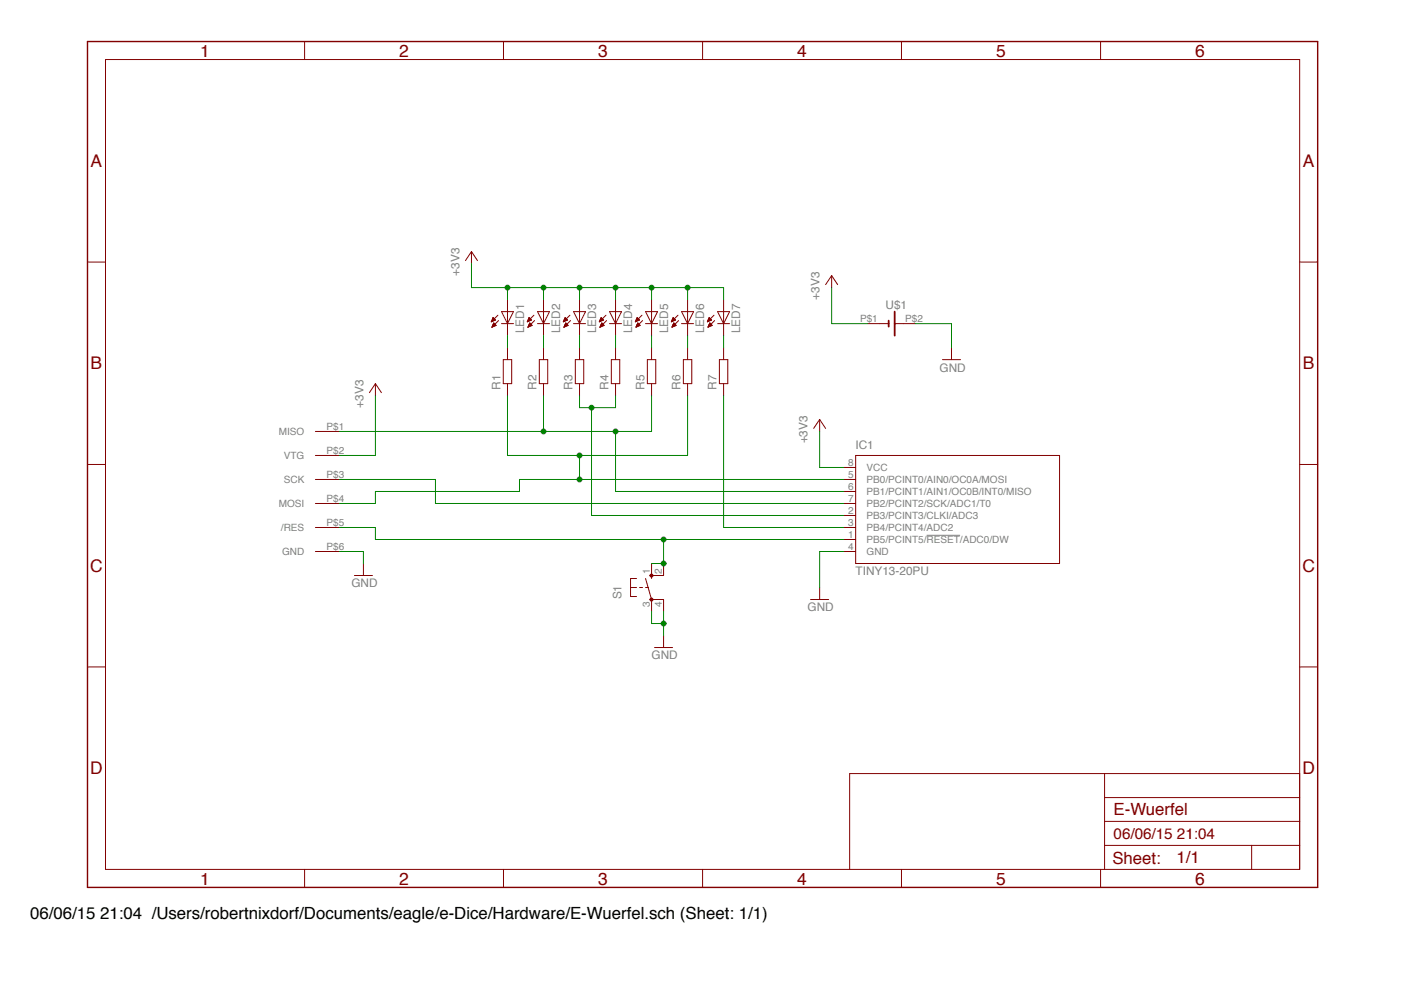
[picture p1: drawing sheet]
<svg xmlns="http://www.w3.org/2000/svg" width="297mm" height="210mm" viewBox="0 0 297 210" stroke-linecap="round" stroke-linejoin="round" font-family="sans-serif">
<path d="M196.1 113.3h7" fill="none" stroke="#808080" stroke-width=".21"/>
<g fill="none" stroke="#820000" stroke-width=".21">
<path d="M99.7 53.2l1.3 1.9M99.7 53.2l-1.2 1.9M99.7 53.2v2.6M104 68h.1M104 67.9h.3M104.1 67.8h.4M104.1 67.8h.6M104.1 69.2h.1M104.2 67.7h.6M104.2 67.5h.5M104.2 69.1h.2M104.2 67.5h.4"/>
<path d="M104.2 69h.4M104.2 67.4h.3M104.2 68.9h.6M104.2 68.8h.7M104.3 67.3h.1M104.3 68.7h.5M104.3 67.2l-.4 .9M104.3 67.2l.5 .5-.9 .4M104.3 67.2h.1M104.3 68.6h.4M104.4 68.6h.3M104.4 68.4h.2"/>
<path d="M104.4 68.4l-.3 .8M104.4 68.4l.6 .5-.9 .3M104.4 68.4h.1M105.3 66.7l-1.4 1.4M105.5 67.8l-1.4 1.4M106.1 65.9h2.5l-1.2 2.6zM106.1 68.5h2.5M106.5 76.1h1.8v5.1h-1.8zM107.4 63.4v7.6M107.4 73.6v2.5M111.6 68h.1M111.6 67.9h.3"/>
<path d="M111.7 67.8h.5M111.7 67.8h.7M111.7 67.7h.7M111.7 69.2h.2M111.8 67.5h.5M111.8 69.1h.3M111.8 67.5h.4M111.8 69h.4M111.8 68.9h.6M111.9 67.4h.3M111.9 68.8h.6M111.9 67.3h.2"/>
<path d="M111.9 68.7h.5M111.9 67.2h.1M111.9 68.6h.5M111.9 67.2l-.3 .9M111.9 67.2l.5 .5-.8 .4M112 68.6h.3M112 68.4h.2M112.1 68.4h.1M112.1 68.4l-.4 .8M112.1 68.4l.5 .5-.9 .3M113 66.7l-1.4 1.4M113.1 67.8l-1.4 1.4"/>
<path d="M113.7 68.5h2.6M113.7 65.9h2.6l-1.3 2.6zM114.1 76.1h1.8v5.1h-1.8zM115 63.4v7.6M115 73.6v2.5M119.2 68h.1M119.3 67.9h.3M119.3 67.8h.5M119.3 67.8h.7M119.3 67.7h.7M119.3 69.2h.2M119.4 67.5h.5"/>
<path d="M119.4 69.1h.2M119.4 69h.5M119.4 68.9h.7M119.5 67.4h.3M119.5 68.8h.7M119.5 67.3h.1M119.5 68.7h.6M119.6 67.2h.1M119.6 68.6h.4M119.6 67.2l-.4 .9M119.6 67.2l.5 .5-.9 .4M119.6 68.6h.3"/>
<path d="M119.6 68.4h.2M119.7 68.4h.1M119.7 68.4l-.4 .8M119.7 68.4l.5 .5-.9 .3M120.6 66.7l-1.4 1.4M120.7 67.8l-1.4 1.4M121.3 68.5h2.6M121.3 65.9h2.6l-1.3 2.6zM121.7 76.1h1.8v5.1h-1.8zM122.6 63.4v7.6M122.6 73.6v2.5M126.8 68h.2"/>
<path d="M126.9 67.9h.3M126.9 67.8h.5M126.9 67.8h.7M127 67.7h.6M127 69.2h.1M127 67.5h.6M127 69.1h.3M127 69h.5M127.1 67.5h.4M127.1 68.9h.6M127.1 67.4h.3M127.1 68.8h.7"/>
<path d="M127.1 67.3h.2M127.1 68.7h.6M127.2 67.2h.1M127.2 68.6h.4M127.2 67.2l-.4 .9M127.2 67.2l.5 .5-.9 .4M127.2 68.6h.3M127.3 68.4h.1M127.3 68.4l-.4 .8M127.3 68.4l.5 .5-.9 .3M128.2 66.7l-1.4 1.4M128.3 67.8l-1.4 1.4"/>
<path d="M129 68.5h2.5M129 65.9h2.5l-1.3 2.6zM129.3 76.1h1.8v5.1h-1.8zM130.2 63.4v7.6M130.2 73.6v2.5M134.5 68h.1M134.5 67.9h.3M134.5 67.8h.5M134.5 67.8h.7M134.6 67.7h.7M134.6 69.2h.1M134.6 69.1h.3"/>
<path d="M134.6 67.5h.6M134.6 69h.5M134.7 67.5h.4M134.7 68.9h.6M134.7 67.4h.3M134.7 68.8h.7M134.8 67.3h.1M134.8 68.7h.5M134.8 67.2h.1M134.8 68.6h.4M134.8 67.2l-.4 .9M134.8 67.2l.5 .5-.9 .4"/>
<path d="M134.8 68.6h.3M134.9 68.4h.2M134.9 68.4h.1M134.9 68.4l-.4 .8M134.9 68.4l.5 .5-.9 .3M135.8 66.7l-1.4 1.4M135.9 67.8l-1.4 1.4M136.6 68.5h2.5M136.6 65.9h2.5l-1.3 2.6zM137 76.1h1.7v5.1h-1.7zM137.8 63.4v7.6M137.8 73.6v2.5"/>
<path d="M142.1 68h.1M142.1 67.9h.3M142.1 67.8h.5M142.2 67.8h.6M142.2 67.7h.7M142.2 69.2h.1M142.2 69.1h.3M142.3 67.5h.5M142.3 69h.4M142.3 67.5h.4M142.3 68.9h.6M142.3 67.4h.3"/>
<path d="M142.3 68.8h.7M142.4 67.3h.1M142.4 68.7h.5M142.4 67.2h.1M142.4 68.6h.4M142.4 67.2l-.4 .9M142.4 67.2l.5 .5-.9 .4M142.5 68.6h.3M142.5 68.4h.2M142.5 68.4h.1M142.5 68.4l-.3 .8M142.5 68.4l.6 .5-.9 .3"/>
<path d="M143.4 66.7l-1.4 1.4M143.6 67.8l-1.4 1.4M144.2 68.5h2.5M144.2 65.9h2.5l-1.2 2.6zM144.6 76.1h1.8v5.1h-1.8zM145.5 63.4v7.6M145.5 73.6v2.5M149.7 68h.1M149.7 67.9h.3M149.7 67.8h.6M149.8 67.8h.7M149.8 69.2h.1"/>
<path d="M149.8 67.7h.7M149.8 69.1h.3M149.9 67.5h.5M149.9 69h.4M149.9 67.5h.4M149.9 68.9h.6M150 67.4h.2M150 68.8h.6M150 67.3h.1M150 68.7h.5M150 67.2h.1M150 68.6h.5"/>
<path d="M150 67.2l-.3 .9M150 67.2l.5 .5-.8 .4M150.1 68.6h.3M150.1 68.4h.2M150.2 68.4h.1M150.2 68.4l-.4 .8M150.2 68.4l.5 .5-.9 .3M151.1 66.7l-1.4 1.4M151.2 67.8l-1.4 1.4M151.8 68.5h2.6M151.8 65.9h2.6l-1.3 2.6zM152.2 76.1h1.8v5.1h-1.8z"/>
<path d="M153.1 63.4v7.6M153.1 73.6v2.5M107.4 81.2v2.5M115 81.2v2.5M122.6 81.2v2.5M130.2 81.2v2.5M137.8 81.2v2.5M145.5 81.2v2.5M153.1 81.2v2.5M173.4 88.8v2.5M173.4 88.8l1.3 1.9M173.4 88.8l-1.3 1.9"/>
<path d="M178.5 98.9h2.5M181 96.4h43.2v22.8h-43.2zM178.5 114.2h2.5M178.5 109.1h2.5M178.5 111.6h2.5M178.5 101.5h2.5M178.5 104h2.5M178.5 106.5h2.5M178.5 116.7h2.5M133.4 124.3h1.3M134.7 122.4h-1.3v3.8h1.3M135.3 124.3h.6"/>
<path d="M136.6 122.4l1.2 4.5h2.6M136.6 124.3h.6M140.4 121.8h-2.6v.6M171.5 126.9h3.8M173.4 124.3v2.6"/>
</g>
<path d="M137.6 126.6l.2-.1 .2 .1 .2 .2-.2 .3h-.4z" fill-rule="evenodd" fill="#820000"/>
<path d="M137.6 126.6l.2-.1 .3 .1 .1 .3-.1 .2h-.5z" fill="none" stroke="#820000" stroke-width=".21"/>
<path d="M137.6 121.6l.2-.2 .2 .2 .2 .2-.2 .2h-.4z" fill-rule="evenodd" fill="#820000"/>
<g fill="none" stroke="#820000" stroke-width=".21">
<path d="M22.3 12.6h252.7v171.4h-252.7zM64.4 8.8v3.8M106.5 8.8v3.8M148.6 8.8v3.8M190.7 8.8v3.8M232.8 8.8v3.8M18.5 55.4h3.8M175.9 58.3l1.3 1.9M175.9 58.3l-1.2 1.9M175.9 58.3v2.6M275 55.4h3.8M183.6 68.5h4.4"/>
<path d="M189.3 68.5h4.4M199.4 76.1h3.8M201.3 73.6v2.5M18.5 98.3h3.8M66.7 91.3h5.1M66.7 96.4h5.1M79.4 81.2l1.3 1.9M79.4 81.2l-1.2 1.9M79.4 81.2v2.5M275 98.3h3.8M66.7 101.5h5.1M66.7 106.5h5.1"/>
<path d="M66.7 111.6h5.1M66.7 116.7h5.1M76.9 119.2v2.6M137.8 119.2v2.6M140.4 119.2v2.6M75 121.8h3.8M137.6 121.6l.2-.2 .3 .2 .1 .2-.1 .2h-.5zM137.8 126.9v2.5M138.5 137h3.8M140.4 126.9v2.5M140.4 134.5v2.5M18.5 141.1h3.8"/>
<path d="M275 141.1h3.8M233.7 178.9h41.3M233.7 163.7v20.3M233.7 173.8h41.3M233.7 168.8h41.3M264.8 178.9v5.1M275 163.7h-95.2v20.3M64.4 184v3.8M106.5 184v3.8M148.6 184v3.8M190.7 184v3.8M232.8 184v3.8"/>
</g>
<path d="M188 67.8v1.3M189.3 65.9v5.1" fill="none" stroke="#820000" stroke-width=".38"/>
<path d="M18.5 8.8h260.3v179h-260.3z" fill="none" stroke="#820000" stroke-width=".3"/>
<path d="M99.7 60.9h15.3M107.4 60.9v2.5M107.4 71v2.6M115 71v2.6M122.6 71v2.6M130.2 71v2.6M137.8 71v2.6M145.5 71v2.6M153.1 71v2.6M153.1 83.7v27.9h25.4" fill="none" stroke="#008100" stroke-width=".21"/>
<circle cx="107.4" cy="60.8" r=".51" fill="#008100"/>
<g fill="none" stroke="#008100" stroke-width=".21">
<path d="M122.6 60.9h-7.6v2.5"/>
<circle cx="107.4" cy="60.9" r=".51"/>
</g>
<circle cx="115" cy="60.8" r=".51" fill="#008100"/>
<g fill="none" stroke="#008100" stroke-width=".21">
<path d="M130.2 60.9h-7.6v2.5"/>
<circle cx="115" cy="60.9" r=".51"/>
</g>
<circle cx="122.6" cy="60.8" r=".51" fill="#008100"/>
<g fill="none" stroke="#008100" stroke-width=".21">
<path d="M130.2 63.4v-2.5h7.6v2.5"/>
<circle cx="122.6" cy="60.9" r=".51"/>
</g>
<circle cx="130.2" cy="60.8" r=".51" fill="#008100"/>
<g fill="none" stroke="#008100" stroke-width=".21">
<path d="M137.8 60.9h7.7v2.5"/>
<circle cx="130.2" cy="60.9" r=".51"/>
</g>
<circle cx="137.8" cy="60.8" r=".51" fill="#008100"/>
<g fill="none" stroke="#008100" stroke-width=".21">
<path d="M145.5 60.9h7.6v2.5"/>
<circle cx="137.8" cy="60.9" r=".51"/>
</g>
<circle cx="145.5" cy="60.8" r=".51" fill="#008100"/>
<g fill="none" stroke="#008100" stroke-width=".21">
<path d="M99.7 55.8v5.1M175.9 60.9v7.6h7.7M79.4 83.7v12.7h-7.6M173.4 91.3v7.6h5.1M178.5 116.7h-5.1v7.6M137.8 129.4v2.5h2.6M140.4 129.4v5.1"/>
<circle cx="145.5" cy="60.9" r=".51"/>
</g>
<circle cx="140.4" cy="131.9" r=".51" fill="#008100"/>
<g fill="none" stroke="#008100" stroke-width=".21">
<path d="M193.7 68.5h7.6v5.1M107.4 83.7v12.7h38.1v-12.7M122.6 96.4v5.1h55.9M71.8 116.7h5.1v2.5"/>
<circle cx="140.4" cy="131.9" r=".51"/>
</g>
<circle cx="122.6" cy="96.4" r=".51" fill="#008100"/>
<g fill="none" stroke="#008100" stroke-width=".21">
<path d="M122.6 101.5h-12.7v2.5"/>
<circle cx="122.6" cy="96.4" r=".51"/>
</g>
<circle cx="122.6" cy="101.4" r=".51" fill="#008100"/>
<g fill="none" stroke="#008100" stroke-width=".21">
<path d="M109.9 104h-30.5v2.5h-7.6M140.4 114.2v5h-2.6"/>
<circle cx="122.6" cy="101.5" r=".51"/>
</g>
<circle cx="140.4" cy="119.2" r=".51" fill="#008100"/>
<g fill="none" stroke="#008100" stroke-width=".21">
<path d="M79.4 111.6v2.6h99.1"/>
<circle cx="140.4" cy="119.2" r=".51"/>
</g>
<circle cx="140.4" cy="114.1" r=".51" fill="#008100"/>
<g fill="none" stroke="#008100" stroke-width=".21">
<path d="M115 83.7v7.6h22.8v-7.6M130.2 91.3v12.7h48.3M71.8 111.6h7.6"/>
<circle cx="140.4" cy="114.2" r=".51"/>
</g>
<circle cx="130.2" cy="91.3" r=".51" fill="#008100"/>
<g fill="none" stroke="#008100" stroke-width=".21">
<path d="M71.8 91.3h43.2"/>
<circle cx="130.2" cy="91.3" r=".51"/>
</g>
<circle cx="115" cy="91.3" r=".51" fill="#008100"/>
<g fill="none" stroke="#008100" stroke-width=".21">
<path d="M122.6 83.7v2.6h7.6v-2.6M125.1 86.3v22.8h53.4"/>
<circle cx="115" cy="91.3" r=".51"/>
</g>
<circle cx="125.1" cy="86.2" r=".51" fill="#008100"/>
<g fill="none" stroke="#008100" stroke-width=".21">
<path d="M71.8 101.5h20.3v5h86.4"/>
<circle cx="125.1" cy="86.3" r=".51"/>
</g>
<g font-size="3.7" fill="#820000">
<text x="42.3" y="12">1</text>
<text x="84.4" y="12">2</text>
<text x="126.6" y="12">3</text>
<text x="168.7" y="12">4</text>
<text x="210.8" y="12">5</text>
<text x="252.9" y="12">6</text>
<text x="19.2" y="35.3">A</text>
<text x="275.6" y="35.3">A</text>
<text x="19.2" y="78.2">B</text>
<text x="275.6" y="78.2">B</text>
<text x="19.1" y="121">C</text>
<text x="275.5" y="121">C</text>
<text x="19.1" y="163.9">D</text>
<text x="275.5" y="163.9">D</text>
<text x="42.3" y="187.2">1</text>
<text x="84.4" y="187.2">2</text>
<text x="126.6" y="187.2">3</text>
<text x="168.7" y="187.2">4</text>
<text x="210.8" y="187.2">5</text>
<text x="252.9" y="187.2">6</text>
</g>
<g font-size="3.6" fill="#820000">
<text x="235.6" y="172.5">E-Wuerfel</text>
<text x="235.3" y="182.8">Sheet:</text>
<text x="248.9" y="182.7">1/1</text>
</g>
<text font-size="3.6" x="6.4" y="194.5">06/06/15 21:04 /Users/robertnixdorf/Documents/eagle/e-Dice/Hardware/E-Wuerfel.sch (Sheet: 1/1)</text>
<text font-size="3.2" fill="#820000" x="235.6" y="177.6">06/06/15 21:04</text>
<g font-size="2.5" fill="#808080">
<text x="97.2" y="58.3" transform="rotate(-90 97.2 58.3)">+3V3</text>
<text x="173.4" y="63.4" transform="rotate(-90 173.4 63.4)">+3V3</text>
<text x="187.3" y="65.3">U$1</text>
<text x="110.9" y="70.5" transform="rotate(-90 110.9 70.5)">LED1</text>
<text x="118.5" y="70.5" transform="rotate(-90 118.5 70.5)">LED2</text>
<text x="126.2" y="70.5" transform="rotate(-90 126.2 70.5)">LED3</text>
<text x="133.8" y="70.5" transform="rotate(-90 133.8 70.5)">LED4</text>
<text x="141.4" y="70.5" transform="rotate(-90 141.4 70.5)">LED5</text>
<text x="149" y="70.5" transform="rotate(-90 149 70.5)">LED6</text>
<text x="156.6" y="70.5" transform="rotate(-90 156.6 70.5)">LED7</text>
<text x="105.9" y="82.4" transform="rotate(-90 105.9 82.4)">R1</text>
<text x="113.5" y="82.4" transform="rotate(-90 113.5 82.4)">R2</text>
<text x="121.1" y="82.4" transform="rotate(-90 121.1 82.4)">R3</text>
<text x="128.7" y="82.4" transform="rotate(-90 128.7 82.4)">R4</text>
<text x="136.3" y="82.4" transform="rotate(-90 136.3 82.4)">R5</text>
<text x="144" y="82.4" transform="rotate(-90 144 82.4)">R6</text>
<text x="151.6" y="82.4" transform="rotate(-90 151.6 82.4)">R7</text>
<text x="198.8" y="78.6">GND</text>
<text x="76.9" y="86.2" transform="rotate(-90 76.9 86.2)">+3V3</text>
<text x="170.8" y="93.8" transform="rotate(-90 170.8 93.8)">+3V3</text>
<text x="181" y="95.1">IC1</text>
<text x="74.4" y="124.3">GND</text>
<text x="181" y="121.8">TINY13-20PU</text>
<text x="131.5" y="126.8" transform="rotate(-90 131.5 126.8)">S1</text>
<text x="170.8" y="129.4">GND</text>
<text x="137.8" y="139.5">GND</text>
</g>
<g font-size="2.1" fill="#808080">
<text x="182" y="68.1">P$1</text>
<text x="191.5" y="68.1">P$2</text>
<text x="59" y="92.1">MISO</text>
<text x="69.1" y="90.9">P$1</text>
<text x="60" y="97.1">VTG</text>
<text x="69.1" y="96">P$2</text>
<text x="69.1" y="101.1">P$3</text>
<text x="179.5" y="101.1">5</text>
<text x="179.5" y="98.6">8</text>
<text x="183.3" y="99.7">VCC</text>
<text x="59" y="107.3">MOSI</text>
<text x="60" y="102.2">SCK</text>
<text x="69.1" y="106.2">P$4</text>
<text x="179.5" y="103.6">6</text>
<text x="179.5" y="106.2">7</text>
<text x="183.3" y="102.2">PB0/PCINT0/AIN0/OC0A/MOSI</text>
<text x="183.3" y="104.8">PB1/PCINT1/AIN1/OC0B/INT0/MISO</text>
<text x="183.3" y="107.3">PB2/PCINT2/SCK/ADC1/T0</text>
<text x="59.4" y="112.4">/RES</text>
<text x="69.1" y="111.3">P$5</text>
<text x="179.5" y="113.8">1</text>
<text x="179.5" y="108.7">2</text>
<text x="179.5" y="111.3">3</text>
<text x="183.3" y="109.8">PB3/PCINT3/CLKI/ADC3</text>
<text x="183.3" y="112.4">PB4/PCINT4/ADC2</text>
<text x="59.7" y="117.5">GND</text>
<text x="69.1" y="116.3">P$6</text>
<text x="179.5" y="116.3">4</text>
<text x="183.3" y="114.9">PB5/PCINT5/RESET/ADC0/DW</text>
<text x="183.3" y="117.5">GND</text>
<text x="137.5" y="121.4" transform="rotate(-90 137.5 121.4)">1</text>
<text x="140" y="121.4" transform="rotate(-90 140 121.4)">2</text>
<text x="137.5" y="128.4" transform="rotate(-90 137.5 128.4)">3</text>
<text x="140" y="128.4" transform="rotate(-90 140 128.4)">4</text>
</g>
</svg>
